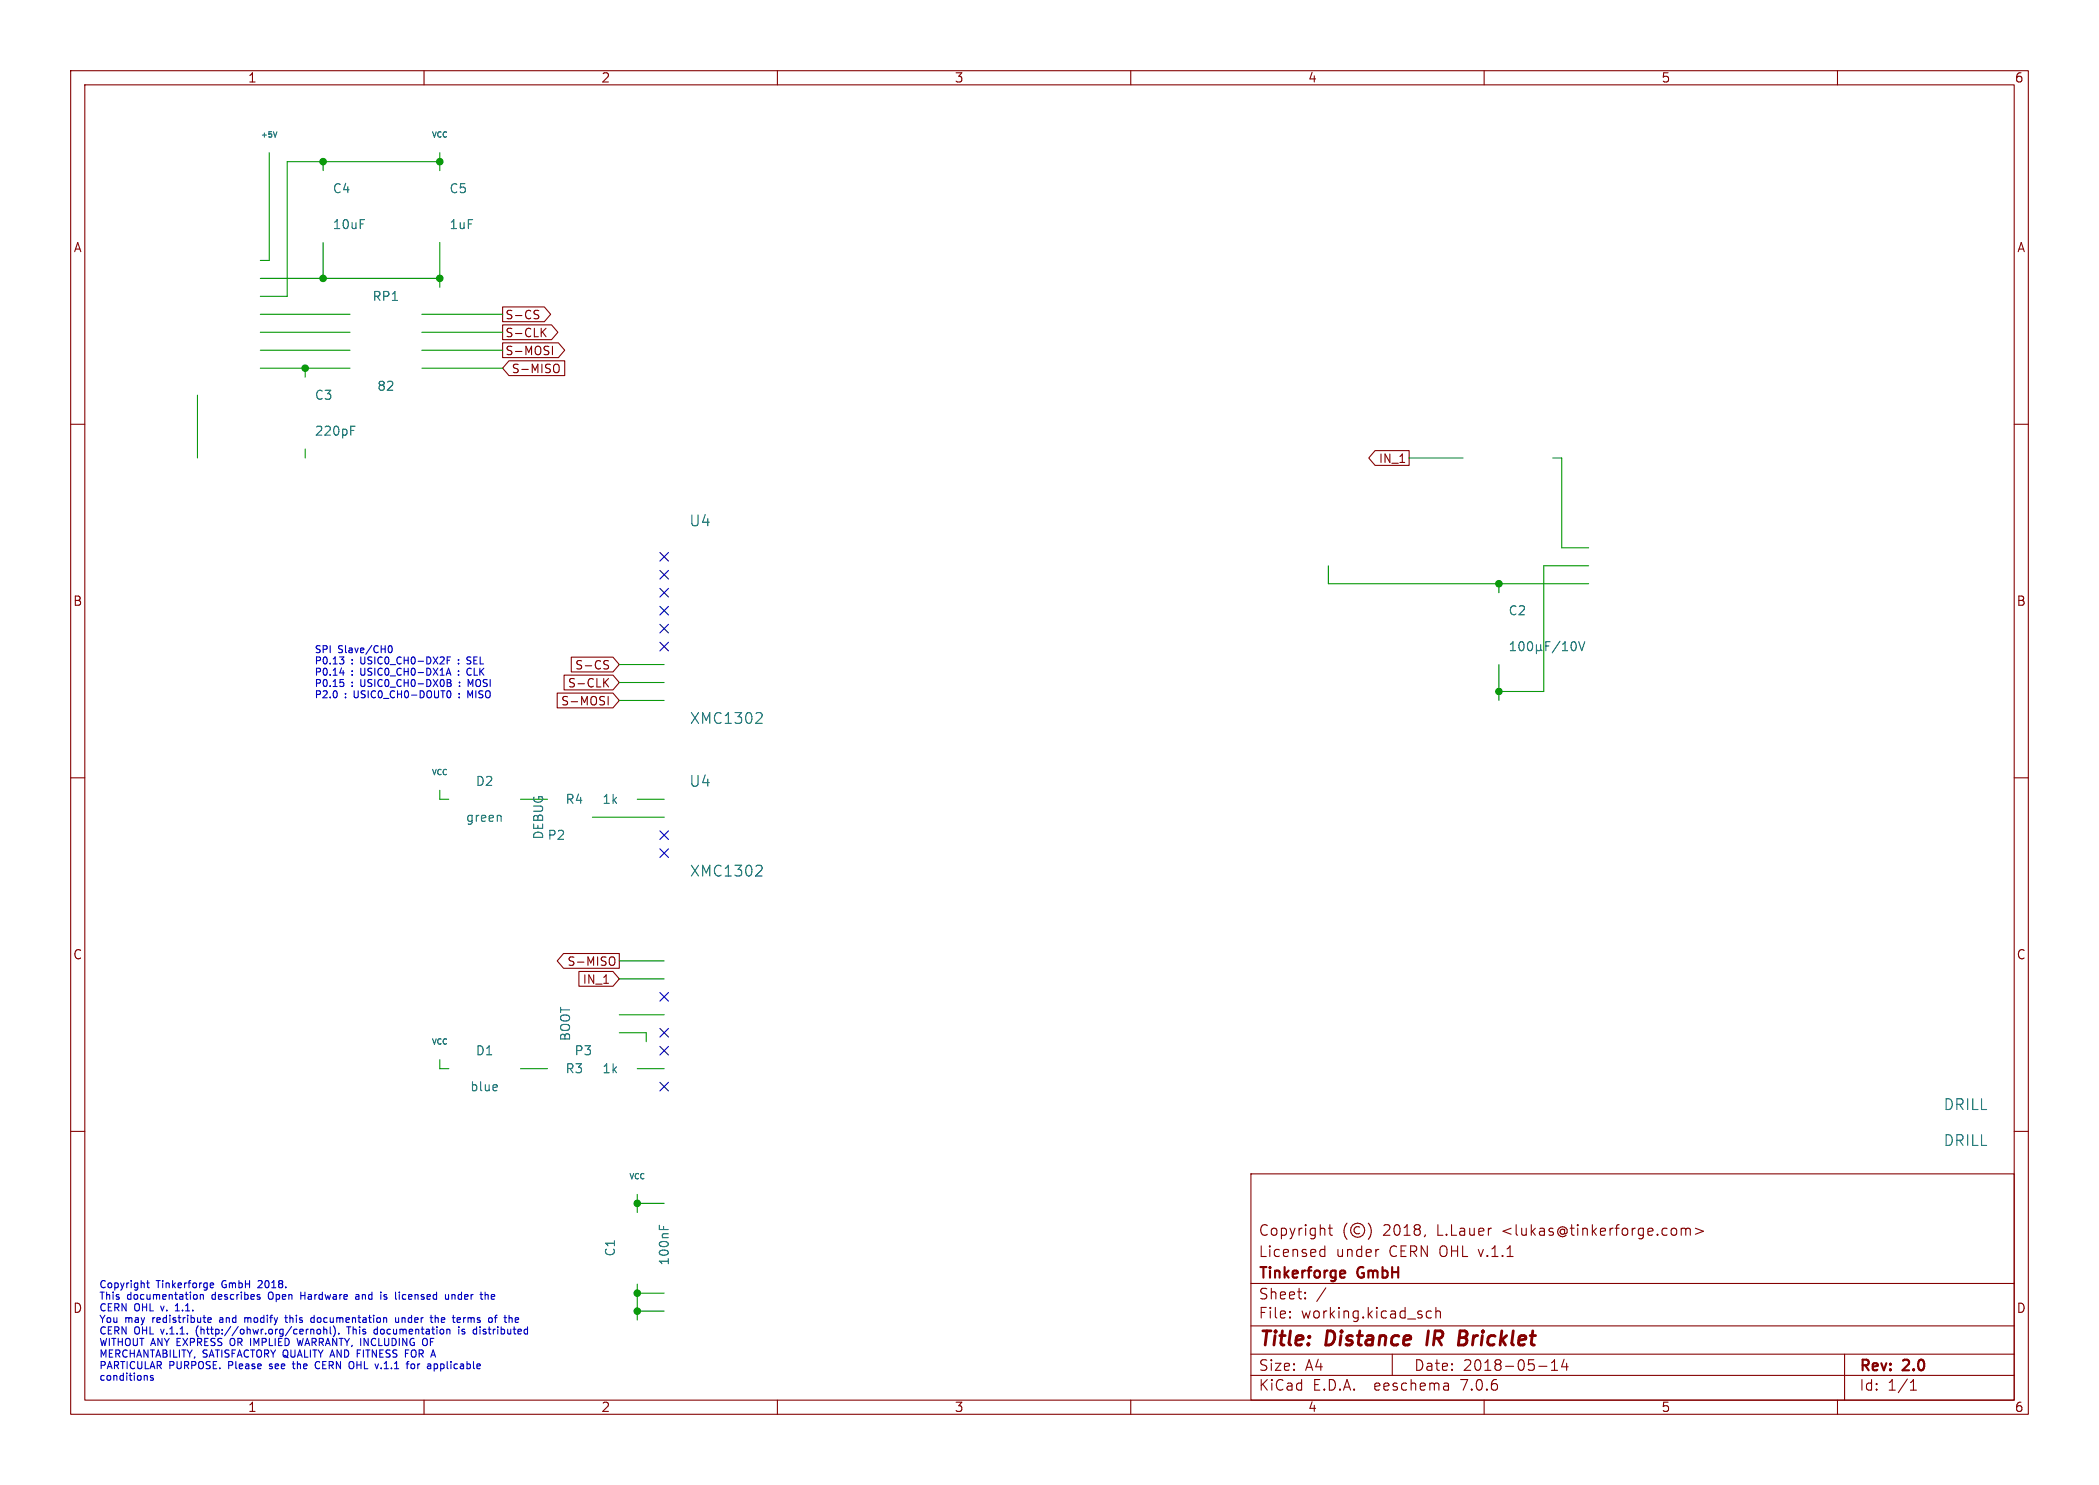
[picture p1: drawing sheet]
<svg xmlns="http://www.w3.org/2000/svg" width="297mm" height="210mm" viewBox="0 0 297 210" stroke-linecap="round" stroke-linejoin="round" font-family="sans-serif">
<g fill="none" stroke="#840000" stroke-width=".15">
<path d="M10 10h277v190h-277zM12 12h273v186h-273zM60 10v2M110 10v2M160 10v2M210 10v2M260 10v2M10 60h2M71.1 48.5h7.9l.9 1-.9 1.1h-7.9zM71.1 43.4h5.9l.9 1.1-.9 1h-5.9zM71.1 45.9h6.9l.9 1.1-.9 1h-6.9zM72 51h7.9v2.1h-7.9l-.9-1z"/>
<path d="M75.8 44.5l.3 .1 .1 .3-.2 .2h-.3M75.8 43.9h.4M76.7 46.9l.6 .7M77.3 46.4l-.7 .7M78.2 49v1.2M78.6 51.5a.4 .4 0 0 1 .5 .4v.4a.4 .4 0 0 1-.5 .4M285 60h2M194.6 63.7h4.8v2.1h-4.8l-.9-1zM78.8 98h7.9l.9 1.1-.9 1h-7.9zM79.8 95.5h6.9l.9 1-.9 1.1h-6.9zM80.8 92.9h5.9l.9 1.1-.9 1h-5.9zM85.6 96.5l.5 .6"/>
<path d="M85.7 94l.3 .1 .1 .3-.2 .2h-.3M85.7 93.4l.4 .1M86.1 98.5v1.2M86.1 96l-.7 .6M10 110h2M285 110h2M79.7 134.8h7.9v2.1h-7.9l-.9-1zM81.9 137.4h4.8l.9 1-.9 1.1h-4.8zM86.5 135.3a.4 .4 0 0 1 .5 .4v.4a.4 .4 0 0 1-.5 .4M10 160h2M285 160h2M177 166h108v32h-108z"/>
<path d="M186.9 177.6l.1 .1 .5-.1M186.9 176.8l.1-.1 .5 .1M187.5 176.2v1.5M188 173.7h.5M188.2 173.2v1.3v.1l.3 .1M190.6 173a1.72 1.72 0 0 0 0 2.3M192.4 173.6a.52 .52 0 0 0-.8 .4 .52 .52 0 0 0 .8 .4M193.6 173a1.72 1.72 0 0 1 0 2.3M195 176.7h.1M201.7 174.6l-.2 .3M237.9 173.8a.37 .37 0 0 1 .6 .1M237.9 173.7v1"/>
<path d="M238.5 173.9l.2-.2 .4 .1 .1 .9M238.5 173.9v.8M239.9 173.7l1.1 .4-1.1 .5M60 198v2M110 198v2M160 198v2M177 194.5h108M177 191.5h108M177 187.5h108M177 181.5h108M182.5 186.3h.1l-.1 .1M182.5 186.3v.1"/>
<path d="M182.5 185.5v.1M182.5 185.5h.1l-.1 .1M184.7 183.6v.1M184.7 183.6h-.1l.1 .1M184.7 182.8v.1M184.7 182.8h-.1l.1 .1M187.6 182.1l-1.3 2M197 191.5v3M202.5 185.5l-.4-.1-.3 .3v.4l.2 .2 .1 .1 .4-.1M203.2 185.5a.37 .37 0 0 1 .6 .1v.8M203.2 184.9v1.5M204.9 195.7l.1 .9"/>
<path d="M205 196.5l-.2 .1M205 196h-.2M210 198v2M217.7 193.2h1.2M219.5 193.8h.9M219.5 192.7l.5-.4v1.5M221.3 192.2l-.3 1.1h.9M221.7 192.8v1M260 198v2M261 191.5v6.5M270.3 196.6h.9M270.3 195.5l.4-.4v1.5"/>
<circle cx="192.1" cy="174" r="1"/>
</g>
<path d="M202.1 188.2l-.2 2M206.5 189.2h.6M206.6 188.2h.7M207.1 189.2l.3 .1M207.3 190.1l-.2 .1h-.8M207.3 189.1l-.2 .1" fill="none" stroke="#840000" stroke-width=".4"/>
<path d="M190.1 179.7l.2 .1v.2l-.7 .2M190.3 180.6l-.2 .1" fill="none" stroke="#840000" stroke-width=".3"/>
<g fill="none" stroke="#0000c2" stroke-width=".15">
<path d="M48.1 95.2h.6M48.1 96.1h.5M48.5 93.3l.2 .2v.2l-.2 .2M48.5 96.5l.2 .2v.2l-.2 .2M48.6 94.8v.7M48.7 92.9l-.4 .4M55 91.4l.2-.1a.53 .53 0 0 1 .3 .5 .53 .53 0 0 1-.3 .5l-.3-.4zM63.1 95.5l.4-1 .3 1M63.2 95.2h.5M63.3 93.4h.3M63.3 96.1l.4 .1 .1 .2-.2 .2M63.3 96.6h.3"/>
<path d="M63.4 97.7h.1a.53 .53 0 0 1 .3 .5 .53 .53 0 0 1-.3 .5l-.1-.1M63.6 96.6l.2 .2v.2l-.5 .1M63.7 92.9h-.4v1M64.9 93.8v.1M64.9 93.3v.1M64.9 94.9v.1M64.9 95.4v.1M65 98.6v.1M65 98.1v.1M65 97v.1M65 96.5v.1M66.1 93.8l.3 .1"/>
<path d="M66.4 94.5a.53 .53 0 0 0-.3 .5 .53 .53 0 0 0 .3 .5M66.5 92.9h-.3l-.1 .2 .1 .2 .2 .1M66.5 98.4l-.3-.7v1M66.6 96.8l-.4-.7v1M20.7 194.5l.1 .2v.5M20.7 181.4h.4M20.9 181.1v.9l.2 .1M21.7 194.6l-.3-.1-.1 .2v.1l.4 .1v.2h-.4M24.8 185.4h.6M25 184.5l-.2 .2M27.6 183.1h.2l.1 .2v.4h-.3M27.8 187.9v.7"/>
<path d="M28.3 183.2l.2-.1h.2l.1 .6M28.3 183.1v.6M29.4 186.7l.5-.1-.1-.2-.2-.1-.2 .2 .1 .5h.3M29.7 181.6l.2-.2h.2l.1 .2v.1l-.5 .1M29.7 182l.2 .1h.3M31.1 186.7v.3M32.6 189.4v.7M34.6 186.3v.7M34.9 186.3l-.3 .1M36.6 181.1l-.1 .1M36.7 183.4l.1 .2-.1 .1M36.7 183.1h.1"/>
<path d="M37.1 181.5l-.6 .6h.6M38 182.9v.7M38.1 193.5l.1 .1M38.2 192.9v.3M40.3 186.3h.4M40.4 186v.9l.3 .1M41.4 192.9h.3M41.5 192.5v.9l.2 .2M42 189.3l.3 1 .2-.7 .2 .7M42.6 182.7v1M42.6 183.2h.5M44 186.8l.2 .2h.3"/>
<path d="M44 188v.7M44 188.1l.1-.1h.3v.7M44.5 186.4l-.3-.1-.2 .2M44.5 186v1M44.8 192.6a.5 .5 0 0 0-.2 .6 .5 .5 0 0 0 .6 .3M44.9 188h.3l.2 .2v.3l-.2 .2-.3-.1-.1-.1zM45.8 188.1l.2-.1h.2v.7M45.8 187.6v1.1M46.7 187.6v.9l.2 .2M47.2 187.5a1.19 1.19 0 0 1 0 1.5M47.9 188.6v.1M49.3 187.6v1.1"/>
<path d="M49.9 192.6a.72 .72 0 0 1 0 .9M50.4 183.1h.3l.1 .6M50.5 191.4h.4M50.8 183.3l-.3 .1-.2 .1 .2 .2h.3M53 188.6l.1 .1 .3-.1M53.4 188h-.3l-.1 .1M53.4 187.6v1.1M54.3 183.7h.4M54.7 183.1h-.2l-.2 .1 .1 .2 .3 .1M56 186.3v.7h.3l.1-.1M56.4 186.3v.7M56.5 182.7v.1"/>
<path d="M56.9 186.3v.7M57 183.1l-.1 .2 .1 .4M57 186.3l-.1 .1M57.4 191.4h.3M58.2 192.9h.3l.2 .2v.3l-.2 .2-.3-.1-.1-.1zM60.3 189.3a.72 .72 0 0 1 0 .9M61.4 192.9h.3l.2 .2-.1 .4h-.4M61.6 186.4l.1-.1 .3 .1v.6M61.6 186v1M63 183.1l.1 .6h.2h.2M63.5 183.1v.6M63.5 188l.2 .1v.6"/>
<path d="M64 183.1v.6M64.3 183.1h-.2l-.1 .1M64.9 187.6v.1M64.9 188v.7M65 186.3l.2 .3-.5 .1M65.1 187h-.1M65.4 188.6h.3M65.6 186.3v.7M65.6 186.4v.1M65.7 188h-.2l-.1 .1v.2l.3 .1M67.9 187.6v.1M67.9 188v.7"/>
<path d="M68.8 183.1l.3 .1v.5M69.6 183.1v.6M70 186.3h.3M70 183.3l-.5 .1M70.3 186l-.2 .1v.9M72.9 187h.4M72.9 186.4l.3-.1 .2 .3-.5 .1"/>
</g>
<g fill="none" stroke="#009600" stroke-width=".15">
<path d="M36.8 39.4h25.4M38.1 21.6v15.2h-1.3M45.7 22.9v1.2M45.7 34.3v5.1M62.2 21.6v2.5M62.2 34.3v6.3M62.2 22.9h-21.6v19h-3.8M27.9 55.9v8.9M36.8 44.5h12.7M36.8 52.1h12.7M36.8 47h12.7M36.8 49.5h12.7"/>
<path d="M43.2 52.1v1.2M59.7 44.5h11.4M59.7 52.1h11.4M59.7 47h11.4M59.7 49.5h11.4M43.2 63.5v1.3M199.4 64.8h7.6M219.7 64.8h1.3v12.7h3.8M87.6 99.1h6.4M87.6 96.5h6.4M87.6 94h6.4M188 80v2.6h36.8"/>
<path d="M212.1 82.6v1.2M212.1 94v5.1M224.8 80h-6.4v17.8h-6.3M62.2 111.8v1.2h1.3M73.7 113h3.8M83.8 115.6h10.2M90.2 113h3.8M87.6 138.4h6.4M87.6 135.9h6.4M62.2 149.9v1.2h1.3M73.7 151.1h3.8M87.6 143.5h6.4"/>
<path d="M87.6 146.1h3.8v1.2M90.2 151.1h3.8M90.2 168.9v2.6M90.2 170.2h3.8M90.2 181.6v5.1M90.2 182.9h3.8M90.2 185.4h3.8"/>
</g>
<g fill="none" stroke="#000084" stroke-width=".15">
<path d="M93.4 78.1l1.2 1.2M94.6 78.1l-1.2 1.2M93.4 88.3l1.2 1.2M93.4 90.8l1.2 1.2M93.4 80.7l1.2 1.2M93.4 85.8l1.2 1.2M93.4 83.2l1.2 1.2M94.6 88.3l-1.2 1.2M94.6 90.8l-1.2 1.2M94.6 80.7l-1.2 1.2M94.6 85.8l-1.2 1.2M94.6 83.2l-1.2 1.2"/>
<path d="M93.4 117.5l1.2 1.2M94.6 117.5l-1.2 1.2M93.4 120l1.2 1.3M94.6 120l-1.2 1.3M93.4 140.4l1.2 1.2M93.4 148l1.2 1.2M93.4 145.4l1.2 1.3M93.4 153.1l1.2 1.2M94.6 140.4l-1.2 1.2M94.6 148l-1.2 1.2M94.6 145.4l-1.2 1.3M94.6 153.1l-1.2 1.2"/>
</g>
<g fill="none" stroke="#006464" stroke-width=".15">
<path d="M39.2 18.6l-.3 .8M49.6 60.9h.5M49.6 60.3h.6M213.7 92h.7M213.7 91.1l.4-.4v1.3M215 90.9l.2-.2a.69 .69 0 0 1 .3 1.2l-.2 .1a.68 .68 0 0 1-.3-1.1zM216.3 90.8l.1-.1a.69 .69 0 0 1 .3 1.2l-.1 .1a.69 .69 0 0 1-.3-1.1zM217.4 91.8l.2 .2h.2l.2-.2M217.4 91.2v1.2M218 91.8l.2 .2M218 91.2v.6M218.7 91.4h.5"/>
<path d="M219.3 90.7h-.6v1.3M220.7 90.7l-1.1 1.6M221.1 92h.7M221.1 91.1l.4-.4v1.3M222.5 90.8l.1-.1a.69 .69 0 0 1 .3 1.2l-.2 .1a.68 .68 0 0 1-.3-1.1zM223.4 90.7l.4 1.3 .4-1.3M70.8 115.4l.1 .7M107.6 100.8h.1a.41 .41 0 0 1 .1 .6l-.9 .9h.9M107.6 122.4h.1a.41 .41 0 0 1 .1 .6l-.9 .9h.9M70.3 153.5l.1 .2-.6 .1M93.3 173.3v.6M93.9 173.5v.4"/>
</g>
<g fill="#009600" stroke="#009600" stroke-width=".15">
<circle cx="212.1" cy="97.8" r=".46"/>
<circle cx="212.1" cy="82.6" r=".46"/>
<circle cx="62.2" cy="39.4" r=".46"/>
<circle cx="62.2" cy="22.9" r=".46"/>
<circle cx="45.7" cy="39.4" r=".46"/>
<circle cx="45.7" cy="22.9" r=".46"/>
<circle cx="43.2" cy="52.1" r=".46"/>
<circle cx="90.2" cy="185.4" r=".46"/>
<circle cx="90.2" cy="182.9" r=".46"/>
<circle cx="90.2" cy="170.2" r=".46"/>
</g>
<g font-size="2.8" fill="#840000">
<text x="178" y="190.9">Title:</text>
<text x="187.7" y="190.9">Distance</text>
<text x="202.7" y="190.9">IR</text>
<text x="208" y="190.9">Bricklet</text>
</g>
<g font-size="2.1" fill="#006464">
<text x="97.5" y="74.7">U4</text>
<text x="97.5" y="102.6">XMC1302</text>
<text x="97.5" y="111.5">U4</text>
<text x="97.5" y="124.2">XMC1302</text>
<text x="274.9" y="157.2">DRILL</text>
<text x="274.9" y="162.3">DRILL</text>
</g>
<g font-size="2.1" fill="#840000">
<text x="178" y="178">Licensed</text>
<text x="178" y="175">Copyright</text>
<text x="189" y="178">under</text>
<text x="195.7" y="175">2018,</text>
<text x="196.6" y="178">CERN OHL v.1.1</text>
<text x="203.5" y="175">L.Lauer</text>
<text x="212.8" y="175">&lt;lukas@tinkerforge.com&gt;</text>
<text x="178" y="184">Sheet:</text>
<text x="178" y="181.2">Tinkerforge</text>
<text x="192.2" y="181.2">GmbH</text>
<text x="178" y="186.7">File:</text>
<text x="184.1" y="186.7">working.kicad_sch</text>
<text x="178" y="196.9">KiCad</text>
<text x="178" y="194.1">Size:</text>
<text x="184.7" y="194.1">A4</text>
<text x="185.7" y="196.9">E.D.A.</text>
<text x="194.6" y="196.9">eeschema</text>
<text x="200" y="194.1">Date:</text>
<text x="207" y="196.9">7.0.6</text>
<text x="207" y="194.1">2018-05-14</text>
<text x="263" y="194.3">Rev:</text>
<text x="263" y="196.9">Id:</text>
<text x="267.1" y="196.9">1/1</text>
<text x="269.4" y="194.3">2.0</text>
</g>
<g font-size="1.8" fill="#840000">
<text x="35" y="11.9">1</text>
<text x="85" y="11.9">2</text>
<text x="135" y="11.9">3</text>
<text x="185" y="11.9">4</text>
<text x="235" y="11.9">5</text>
<text x="285" y="11.9">6</text>
<text x="10.3" y="35.9">A</text>
<text x="285.3" y="35.9">A</text>
<text x="10.3" y="85.9">B</text>
<text x="285.3" y="85.9">B</text>
<text x="10.3" y="135.9">C</text>
<text x="285.3" y="135.9">C</text>
<text x="10.3" y="185.9">D</text>
<text x="285.3" y="185.9">D</text>
<text x="35" y="199.9">1</text>
<text x="85" y="199.9">2</text>
<text x="135" y="199.9">3</text>
<text x="185" y="199.9">4</text>
<text x="235" y="199.9">5</text>
<text x="285" y="199.9">6</text>
</g>
<g font-size="1.8" fill="#006464">
<text x="47" y="27.5">C4</text>
<text x="63.5" y="27.5">C5</text>
<text x="47" y="32.6">10uF</text>
<text x="63.5" y="32.6">1uF</text>
<text x="52.6" y="42.8">RP1</text>
<text x="44.5" y="56.7">C3</text>
<text x="53.3" y="55.5">82</text>
<text x="44.5" y="61.8">220pF</text>
<text x="213.4" y="87.2">C2</text>
<text x="67.2" y="111.4">D2</text>
<text x="79.9" y="113.9">R4</text>
<text x="85.1" y="113.9">1k</text>
<text x="65.8" y="116.4">green</text>
<text x="77.1" y="118.8" transform="rotate(-90 77.1 118.8)">DEBUG</text>
<text x="77.4" y="119">P2</text>
<text x="67.2" y="149.5">D1</text>
<text x="80.9" y="147.3" transform="rotate(-90 80.9 147.3)">BOOT</text>
<text x="81.2" y="149.5">P3</text>
<text x="66.5" y="154.5">blue</text>
<text x="79.9" y="152">R3</text>
<text x="85.1" y="152">1k</text>
<text x="87.2" y="177.8" transform="rotate(-90 87.2 177.8)">C1</text>
<text x="94.8" y="179.1" transform="rotate(-90 94.8 179.1)">100nF</text>
</g>
<g font-size="1.7" fill="#840000">
<text x="71.4" y="45.4">S-CS</text>
<text x="71.4" y="47.9">S-CLK</text>
<text x="71.4" y="50.4">S-MOSI</text>
<text x="72.3" y="53">S-MISO</text>
<text x="195" y="65.7">IN_1</text>
<text x="81.3" y="94.9">S-CS</text>
<text x="79.3" y="100">S-MOSI</text>
<text x="80.2" y="97.4">S-CLK</text>
<text x="80.2" y="136.8">S-MISO</text>
<text x="82.4" y="139.3">IN_1</text>
</g>
<g font-size="1.4" fill="#0000c2">
<text x="44.4" y="92.4">SPI</text>
<text x="44.4" y="94">P0.13</text>
<text x="44.4" y="95.6">P0.14</text>
<text x="47.9" y="92.4">Slave/CH0</text>
<text x="49.8" y="94">:</text>
<text x="49.8" y="95.6">:</text>
<text x="51.2" y="94">USIC0_CH0-DX2F</text>
<text x="51.2" y="95.6">USIC0_CH0-DX1A</text>
<text x="66.8" y="94">SEL</text>
<text x="66.8" y="95.6">CLK</text>
<text x="44.4" y="97.2">P0.15</text>
<text x="44.4" y="98.8">P2.0</text>
<text x="48.8" y="98.8">:</text>
<text x="49.8" y="97.2">:</text>
<text x="50.3" y="98.8">USIC0_CH0-DOUT0</text>
<text x="51.2" y="97.2">USIC0_CH0-DX0B</text>
<text x="66.9" y="98.8">MISO</text>
<text x="66.9" y="97.2">MOSI</text>
<text x="14" y="182.2">Copyright</text>
<text x="14" y="183.9">This</text>
<text x="14" y="185.5">CERN</text>
<text x="18" y="183.9">documentation</text>
<text x="19" y="185.5">OHL</text>
<text x="22.2" y="182.2">Tinkerforge</text>
<text x="23" y="185.5">v.</text>
<text x="25.3" y="185.5">1.1.</text>
<text x="30.2" y="183.9">describes</text>
<text x="31.6" y="182.2">GmbH</text>
<text x="37" y="182.2">2018.</text>
<text x="38.4" y="183.9">Open</text>
<text x="43.2" y="183.9">Hardware</text>
<text x="51.3" y="183.9">and</text>
<text x="55.1" y="183.9">is</text>
<text x="57.4" y="183.9">licensed</text>
<text x="64.7" y="183.9">under</text>
<text x="70" y="183.9">the</text>
<text x="14" y="187.2">You</text>
<text x="14" y="188.8">CERN</text>
<text x="14" y="190.4">WITHOUT ANY EXPRESS</text>
<text x="17.7" y="187.2">may</text>
<text x="19" y="188.8">OHL</text>
<text x="21.8" y="187.2">redistribute</text>
<text x="23" y="188.8">v.1.1.</text>
<text x="28.2" y="188.8">(http://ohwr.org/cernohl).</text>
<text x="31.5" y="187.2">and</text>
<text x="33" y="190.4">OR IMPLIED</text>
<text x="35.3" y="187.2">modify</text>
<text x="41.4" y="187.2">this</text>
<text x="43.1" y="190.4">WARRANTY, INCLUDING</text>
<text x="45.2" y="187.2">documentation</text>
<text x="49.9" y="188.8">This</text>
<text x="53.9" y="188.8">documentation</text>
<text x="57.4" y="187.2">under</text>
<text x="61.3" y="190.4">OF</text>
<text x="62.7" y="187.2">the</text>
<text x="66.1" y="187.2">terms</text>
<text x="66.1" y="188.8">is</text>
<text x="68.4" y="188.8">distributed</text>
<text x="71.4" y="187.2">of</text>
<text x="14" y="192.1">MERCHANTABILITY,</text>
<text x="14" y="193.7">PARTICULAR</text>
<text x="14" y="195.3">conditions</text>
<text x="23.9" y="193.7">PURPOSE.</text>
<text x="28.7" y="192.1">SATISFACTORY QUALITY AND</text>
<text x="32.5" y="193.7">Please</text>
<text x="38.6" y="193.7">see</text>
<text x="42.2" y="193.7">the</text>
<text x="45.6" y="193.7">CERN</text>
<text x="50.6" y="193.7">OHL</text>
<text x="51.2" y="192.1">FITNESS</text>
<text x="54.6" y="193.7">v.1.1</text>
<text x="58.3" y="192.1">FOR</text>
<text x="59.3" y="193.7">for</text>
<text x="62.5" y="193.7">applicable</text>
</g>
<g font-size="1.1" fill="#006464">
<text x="36.8" y="19.7">+5V</text>
<text x="61" y="19.7">VCC</text>
<text x="61" y="109.8">VCC</text>
<text x="61" y="147.9">VCC</text>
<text x="88.9" y="167">VCC</text>
</g>
</svg>
